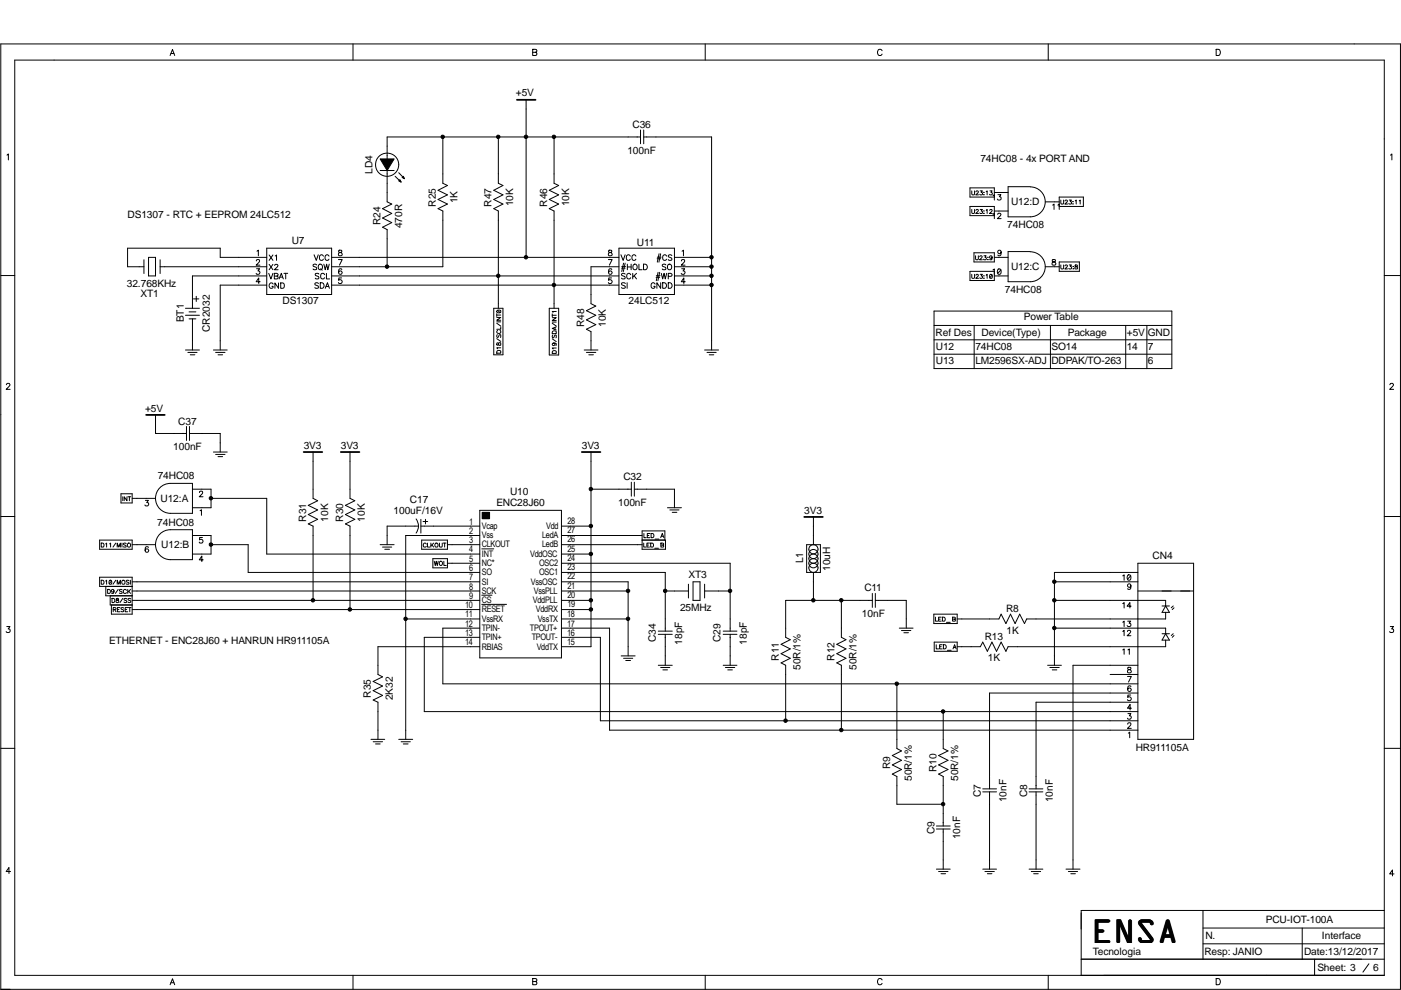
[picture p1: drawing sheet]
<svg xmlns="http://www.w3.org/2000/svg" width="297mm" height="210mm" viewBox="0 0 297 210" stroke-linecap="round" stroke-linejoin="round" font-family="sans-serif">
<g fill="none" stroke="#000" stroke-width=".21">
<path d="M.2 9.3h296.7v200.5h-296.7zM3.1 12.7h290.4v194.1h-290.4zM36.1 11.8l.5-1.3 .4 1.3M36.2 11.3h.7M74.8 9.3v3.4M112.9 10.5h.8l.1 .2-.3 .4 .3 .2-.1 .4-.8 .1zM112.9 11.1h.6M149.5 9.3v3.4M187 10.8a.58 .58 0 0 0-.8-.2 .58 .58 0 0 0-.1 .9l.3 .3 .4-.1 .2-.2M222.2 9.3v3.4M257.8 10.5a.72 .72 0 0 1 .9 .3 .72 .72 0 0 1-.2 .9l-.7 .1zM1.5 32.9l.3-.3v1.3"/>
<path d="M80.6 33.7h3l-1.5 2.5zM80.6 36.2h3M82.1 36.2v6.6l1 .5-2 .9 2 1.1-2 .9 2 1-2 1 1 .5v7.9M83.8 37.4l1.2 1.2M84.5 38.4l.3-.3 .2 .5zM84.5 36.6l1.3 1.3M85.3 37.6l.2-.2 .3 .5zM93.9 29v9.9l1 .4-2 1 2 1-2 1 2 1-2 .9 1 .5v11.9h-23.6M105.7 29v9.9l.9 .4-1.9 1 1.9 1-1.9 1 1.9 1-1.9 .9 1 .5v20.7M111.5 21.2v33.4M117.5 29v9.9l.9 .4-1.9 1 1.9 1-1.9 1 1.9 1-1.9 .9 1 .5v20.7M135.8 29h-53.7v4.7"/>
<path d="M135.8 27.6v2.9M136.5 29h14.4v45.2M136.5 27.6v2.9M205.7 39.8h5.1v2h-5.1zM218.4 39.6h-4.7v6.4h4.7a3.2 3.2 0 0 0 3.2-3.2 3.2 3.2 0 0 0-3.2-3.2M294.8 32.9l.3-.3v1.3M.2 58.4h2.9M30.5 55.1v2.9M31.5 54.6h1.5v3.9h-1.5zM33.9 56.6h22.7M33.9 55.1v2.9M54.4 55.3l.2-.3 .4 .1v.4l-.7 .7h.8"/>
<path d="M54.4 57h.6l-.3 .4h.2a.4 .4 0 0 1 .1 .7 .4 .4 0 0 1-.7-.1M54.5 53.3l.3-.3v1.2M55.2 59.7h-.9l.6-.8v1.2M56.6 54.6h-9.9v-2h-19.7v4h3.5M56.6 52.6h13.7v9.8h-13.7zM56.6 58.5h-15.8v6.9M57 58l.4 1.1 .5-1.1M57.1 54.1l.8 1.1M57.1 56l.8 1.2M57.9 54.1l-.8 1.1M57.9 56l-.8 1.2M58.2 58h.5l.3 .2-.3 .3 .3 .3-.2 .3h-.6z"/>
<path d="M58.2 58.5h.5M58.2 56.3l.1-.2 .4-.1 .2 .4-.7 .8h.8M58.3 54.3l.3-.2v1.1M59.1 60v1.1l-.8-1.1v1.1M59.2 59.1l.4-1.1 .5 1.1M59.3 58.8h.6M59.5 60h.4a.61 .61 0 0 1 .4 .6 .61 .61 0 0 1-.4 .5h-.4zM60.2 58h.8M60.6 58v1.1M66.6 54l.5 1.2 .4-1.2M67.1 56.2l-.2-.2-.5 .2 .1 .3 .6 .2v.4l-.5 .1-.2-.2M67.6 58.1l-.3-.1h-.4v.4l.6 .2 .1 .4-.3 .1-.5-.1"/>
<path d="M67.9 59.9a.65 .65 0 0 1 .7 .4 .65 .65 0 0 1-.2 .8h-.5zM68 57l.3 .3M68.6 54.3a.43 .43 0 0 0-.5-.3 .43 .43 0 0 0-.4 .5v.3a.44 .44 0 0 0 .4 .4 .44 .44 0 0 0 .5-.3M68.7 56l.3 1.2 .3-1.2 .2 1.2 .3-1.2M68.8 58.3a.43 .43 0 0 0-.5-.3 .43 .43 0 0 0-.3 .4v.3a.44 .44 0 0 0 .3 .4 .44 .44 0 0 0 .5-.2M69.2 58v1.1h.7M69.8 54.3a.43 .43 0 0 0-.5-.3 .43 .43 0 0 0-.4 .5v.3a.44 .44 0 0 0 .4 .4 .44 .44 0 0 0 .5-.3M70.3 58.5h60.9M70.3 54.6h60.9M71.8 55h.8l-.6 1.2M71.8 53.1v.3l.6 .2 .2 .2-.2 .4h-.4a.39 .39 0 0 1-.2-.5 .39 .39 0 0 1 .5-.2l.2-.2-.1-.2zM72.4 58.9h-.6v.5a.43 .43 0 0 1 .6 0 .43 .43 0 0 1 0 .7 .43 .43 0 0 1-.6-.2"/>
<path d="M72.5 57.1l-.2-.1a.58 .58 0 0 0-.6 .6 .58 .58 0 0 0 .7 .5 .38 .38 0 0 0 0-.6 .38 .38 0 0 0-.6 .3M129 55h.8l-.6 1.2M129.1 53.1v.3l.5 .2 .2 .2-.1 .4h-.5a.39 .39 0 0 1-.2-.5 .39 .39 0 0 1 .5-.2l.2-.2v-.2zM129.7 58.9h-.6l-.1 .5a.43 .43 0 0 1 .7 0 .43 .43 0 0 1-.1 .7 .43 .43 0 0 1-.6-.2M129.7 57.1l-.2-.1a.58 .58 0 0 0-.5 .6 .58 .58 0 0 0 .6 .5 .38 .38 0 0 0 0-.6 .38 .38 0 0 0-.6 .3M131.2 56.6h-5.9v7.8l1 .5-2 1 2 .9-2 1 2 1-2 1 1 .5v3.9M131.2 52.6h11.8v9.8h-11.8zM131.7 54l.4 1.2 .4-1.2M131.8 56.9h.7M131.8 56.5h.8M132.2 55.8l-.4 1.8M132.5 58.1l-.2-.1-.5 .1 .1 .3 .6 .2v.5h-.5l-.2-.1"/>
<path d="M132.5 55.8l-.3 1.8M133 59.9v1.2M133 56v1.2M133 56.6h.8M133.6 54.3a.43 .43 0 0 0-.5-.3 .43 .43 0 0 0-.3 .5v.3a.44 .44 0 0 0 .4 .4 .44 .44 0 0 0 .4-.3M133.7 58.3a.43 .43 0 0 0-.5-.3 .43 .43 0 0 0-.3 .4v.3a.44 .44 0 0 0 .3 .4 .44 .44 0 0 0 .5-.2M133.8 56v1.2M134.2 58v1.1M134.4 58.5l.6 .6M134.8 54.3a.43 .43 0 0 0-.5-.3 .43 .43 0 0 0-.3 .5v.3a.44 .44 0 0 0 .3 .4 .44 .44 0 0 0 .5-.3M135 58l-.8 .8M135.5 56v1.2h.6"/>
<path d="M136.4 56a.65 .65 0 0 1 .8 .4 .65 .65 0 0 1-.2 .7l-.6 .1zM139.1 58.8h.8M139.1 58.5h.9M139.3 54.9h.8M139.4 54.5h.8M139.5 57.7l-.4 1.8M139.7 53.8l-.3 1.8M139.9 57.7l-.4 1.8M140.1 59.9v1.2l-.8-1.2v1.2M140.1 53.8l-.4 1.8M140.2 58l.3 1.1 .3-1.1 .3 1.1 .2-1.1M140.5 59.9a.65 .65 0 0 1 .7 .4 .65 .65 0 0 1-.1 .8h-.6z"/>
<path d="M141.2 56.2l-.3-.2-.5 .2 .1 .3 .6 .2v.4l-.4 .1-.3-.2M141.3 54.3a.43 .43 0 0 0-.5-.3 .43 .43 0 0 0-.3 .5v.3a.44 .44 0 0 0 .4 .4 .44 .44 0 0 0 .4-.3M141.7 58.6l.7-.1 .1-.3-.3-.2h-.5v1.1M141.7 59.9a.65 .65 0 0 1 .7 .4 .65 .65 0 0 1-.2 .8h-.5zM142.4 54.2l-.2-.2-.5 .2 .1 .3 .6 .2v.5h-.5l-.2-.2M143 56.6h7.9M143 58.5h7.9M143 54.6h7.9M144.5 55.3l.2-.3 .4 .1v.4l-.7 .7h.8M144.5 57h.7l-.4 .4h.2a.4 .4 0 0 1 .1 .7 .4 .4 0 0 1-.7-.1M144.6 53.3l.3-.3v1.2M145.3 59.7h-.9l.6-.8v1.2"/>
<path d="M205.7 43.8h5.1v1.9h-5.1zM205.7 57.5h5.1v2h-5.1zM206 58.2l.2 .8 .4-.1v-.7M206 44.4l.2 .9 .4-.1v-.8M206 40.5l.2 .8 .4-.1v-.7M206.5 53.6h4.3v1.9h-4.3zM206.8 54.2l.2 .9 .4-.1v-.8M206.9 58.4l.2-.2 .3 .1-.5 .7h.6M206.9 44.6l.2-.2 .3 .2-.5 .7h.6M206.9 40.7l.2-.2 .3 .1-.5 .7h.6M207.7 54.4l.2-.2 .3 .2-.5 .7h.6M207.8 58.2h.5l-.3 .3h.2l.1 .3-.1 .2-.5-.1"/>
<path d="M207.8 44.4h.5l-.3 .3 .2 .1 .1 .2-.1 .3-.5-.2M207.8 40.5h.5l-.3 .3 .2 .1 .1 .2-.1 .2-.5-.1M208.6 58.5h.1M208.6 59h.1M208.6 44.7h.1M208.6 45.2h.1M208.6 40.8h.1M208.6 41.3h.1M208.6 54.2h.5l-.3 .4h.2l.1 .3-.1 .2-.5-.2M209.1 58.3l.2-.1v.8M209.1 44.6l.2-.2v.9M209.1 40.6l.2-.1v.8"/>
<path d="M209.5 54.5h.1M209.5 55h.1M209.8 44.6l.2-.2 .4 .2-.6 .7h.6M209.9 40.5h.5l-.3 .3 .2 .1 .1 .2-.1 .2-.5-.1M209.9 58.2a.44 .44 0 0 1 .5 .3 .44 .44 0 0 1-.1 .5l-.5-.1zM210.4 54.5a.28 .28 0 0 1-.4 .3 .28 .28 0 0 1-.1-.5 .28 .28 0 0 1 .4 .1l-.1 .7-.4-.1M210.4 58.3l-.6 .6M210.5 57.2l.3-.2v1.2M210.5 45.4l.3-.2v1.2M210.5 41.5l.3-.2v1.1M210.8 58.5h2.9M210.8 44.7h2.9"/>
<path d="M210.8 40.8h2.9M210.8 54.6h2.9M211.5 45.5l.1-.2 .4-.1 .2 .4-.7 .8h.8M211.6 41.3h.6l-.3 .4a.41 .41 0 0 1 .4 .4 .41 .41 0 0 1-.4 .4 .41 .41 0 0 1-.4-.3M211.6 57.1a.57 .57 0 0 1 .7 .4 .57 .57 0 0 1-.4 .7l-.3-.1-.1-.4zM212.2 57.2l-.7 .8M212.3 53.4a.36 .36 0 0 1-.6 .3 .36 .36 0 0 1-.1-.6 .36 .36 0 0 1 .6 .1l.1 .2a.54 .54 0 0 1-.5 .8l-.2-.1M218.4 53.3h-4.7v6.4h4.7a3.2 3.2 0 0 0 3.2-3.1 3.2 3.2 0 0 0-3.2-3.2M221.6 56.6h3M221.6 42.8h3M223.1 55.1v.3l.6 .2 .2 .2-.2 .4h-.4a.39 .39 0 0 1-.2-.5 .39 .39 0 0 1 .5-.2l.2-.2-.1-.2zM223.2 43.5l.3-.2v1.1"/>
<path d="M224.3 43.5l.3-.2v1.1M224.6 55.5h4.3v2h-4.3zM224.6 41.8h5.1v2h-5.1zM224.9 56.2l.1 .8 .5-.1v-.7M224.9 42.4l.1 .9 .5-.1v-.8M225.8 56.4l.2-.2 .3 .1-.5 .7h.6M225.8 42.6l.2-.2 .3 .2-.5 .7h.6M226.7 56.2h.5l-.3 .3 .2 .1 .1 .2-.1 .2-.5-.1M226.7 42.4h.5l-.3 .4h.2l.1 .3-.1 .2-.5-.2M227.5 42.7h.1M227.5 43.2h.1M227.5 56.5h.1"/>
<path d="M227.5 57h.1M228 56.2v.3l.4 .2v.3h-.5v-.3l.5-.3v-.2zM228 42.6l.2-.2v.9M228.8 42.6l.2-.2v.9M293.5 58.4h3.4M39.3 74.2h3M39.3 65.4h3M39.3 66.8h3M39.8 74.7h2M40.1 66.1h1.4M40.1 67.6h1.4M40.3 75.2h1"/>
<path d="M40.8 67.6v6.6M41 63.4h1.2M41.6 62.8v1.1M45.3 74.2h2.9M45.7 74.7h2M46.2 75.2h1M56.6 60.5h-9.9v13.7M57.9 60.2a.44 .44 0 0 0-.5-.2 .44 .44 0 0 0-.3 .4v.3a.42 .42 0 0 0 .4 .4 .42 .42 0 0 0 .4-.4h-.2M67.5 60.1l-.2-.2-.5 .2v.3l.6 .2v.5h-.4l-.2-.1M69 61.1l.4-1.2 .4 1.2M69.1 60.7h.6M70.3 60.5h60.9"/>
<path d="M104.7 65.4h1.9v9.8h-1.9zM105.3 67.3h.9l-.9 .6h.9M105.3 71.8l.9 .6M105.3 68.5l.9 .6M105.3 68.2h.9M105.3 66.8h.9M105.3 66.5v.6M105.4 74.5l.3-.2 .4 .1 .1 .5h-.9zM105.4 72.7v.5h.1l.3-.5h.3l.1 .5h-.4l-.2-.5zM105.4 65.9l.6-.1 .2 .4a.44 .44 0 0 1-.6 .2 .44 .44 0 0 1-.2-.5zM105.4 71l-.1 .2 .1 .3 .6-.5h.2l-.1 .5M105.5 65.8l.5 .5"/>
<path d="M105.5 70.1a.33 .33 0 0 0-.2 .3 .33 .33 0 0 0 .4 .3l.5-.2v-.3l-.2-.1M106.2 73.7h-.9l.2 .3M106.2 69.3v.5h-.9M116.5 65.4h1.9v9.9h-1.9zM117.1 67.4h.8l-.8 .5h.8M117.1 66.8h.8M117.1 71.8l.8 .6M117.1 68.5l.8 .6M117.1 68.3h.8M117.1 66.5v.6M117.1 74.5l.3-.2 .5 .1v.5h-.8zM117.1 70.3l.3-.2 .5 .1v.5h-.8z"/>
<path d="M117.2 71l-.1 .2 .1 .4 .5-.6 .2 .1v.5M117.4 72.7a.28 .28 0 0 1 .2 .4 .28 .28 0 0 1-.4 .1 .28 .28 0 0 1 0-.4l.7 .1v.3M117.7 69.4v.4M117.9 73.8h-.8l.2 .2M117.9 69.3l-.8 .3 .8 .4M117.9 66h-.8l.2 .3M123.9 74.2h2.9M124.3 74.7h2M124.8 75.2h1M132.6 60.1l-.3-.2-.4 .1v.4l.6 .2 .1 .4-.3 .1-.5-.1M138.9 60.2a.43 .43 0 0 0-.5-.3 .43 .43 0 0 0-.4 .5v.3a.42 .42 0 0 0 .5 .4 .42 .42 0 0 0 .4-.4h-.3M143 60.5h7.9"/>
<path d="M149.4 74.2h3M149.9 74.7h1.9M150.4 75.2h.9M198 66h50.5v12.1h-50.5zM198 69h50.5M198 72.1h50.5M198 75.1h50.5M206.5 69v9.1M222.7 69v9.1M238.7 69v9.1M243.2 69v9.1M1.4 81.6l.1-.3h.4l.2 .4-.8 .8h.9"/>
<path d="M33 88v3.9h6.5M39.5 90.4v3M40.2 91.9h6.5v3.9M40.2 90.4v3M45.3 95.8h2.9M45.7 96.4h2M46.2 96.8h1M66.4 95.8v9.9l.9 .5-1.9 .9 1.9 1-1.9 1 1.9 1-1.9 1 1 .4v15.8M74.2 95.8v9.9l1 .5-2 .9 2 1-2 1 2 1-2 1 1 .4v17.7M125.3 95.8v41.3h-6.3M294.7 81.6l.1-.3h.4l.2 .4-.8 .8h.9M.2 109.5h2.9"/>
<path d="M21.1 114.5h6.9v2h-6.9zM21.5 115.1h.3a.5 .5 0 0 1 .1 .9h-.4zM22.4 115.3l.2-.2v.9M23.2 115.3l.2-.2v.9M24.6 115.1l-.6 .9M24.8 116v-.9l.4 .9 .3-.9v.9M25.7 104.7h2.3v1.9h-2.3zM25.9 115.1v.9M26 105.3v.9M26.8 115.3l-.3-.2-.3 .2 .6 .5-.1 .2-.5-.1M26.9 105.3v.9l-.6-.9v.9M27.1 115.3l.1-.1a.44 .44 0 0 1 .5 .2 .44 .44 0 0 1-.2 .6l-.4-.1z"/>
<path d="M27.1 105.3h.6M27.4 105.3v.9M28 115.5h5M28 105.7h5M30.8 106.1h.7l-.4 .5h.2a.4 .4 0 0 1 .1 .6 .4 .4 0 0 1-.7-.1M31.5 116.1l-.3-.2a.58 .58 0 0 0-.5 .6 .58 .58 0 0 0 .7 .6 .38 .38 0 0 0-.1-.7 .38 .38 0 0 0-.5 .3M33.9 113.2a3.2 3.2 0 0 1 2.2-.9h4.7v6.4h-4.7a3.2 3.2 0 0 1-2.9-2 3.2 3.2 0 0 1 .7-3.5zM33.9 103.4a3.2 3.2 0 0 1 2.2-.9h4.7v6.3h-4.7a3.2 3.2 0 0 1-2.9-1.9 3.2 3.2 0 0 1 .7-3.5zM40.8 113.5h3.9v4h-3.9M40.8 103.7h3.9v4h-3.9M42.3 104.4l.2-.3 .4 .1v.4l-.7 .7h.8M42.4 108.3l.3-.2v1.2"/>
<path d="M42.9 114h-.6v.5a.43 .43 0 0 1 .6-.1 .43 .43 0 0 1 0 .7 .43 .43 0 0 1-.7-.2M43.1 118.7h-.9l.6-.8v1.2M44.7 105.7h11.9v11.8h45.1M44.7 115.5h7.9v5.9h49.1M80.6 115.5h3M81.1 116h2M81.6 116.5h1M88.2 110a2.48 2.48 0 0 1 0 3M88.7 111.5h-6.6v4M89.2 111.5h12.5M89.2 110.1v2.9M89.4 114.5h5.5v2h-5.5z"/>
<path d="M89.7 110.6h1M90.2 110.1v1M90.4 115.4a.33 .33 0 0 0-.4-.3 .33 .33 0 0 0-.3 .4l.2 .5h.4l.1-.2M90.6 115.1v.9h.5M91.4 115.1v.9M91.6 115.5l.3 .5M91.8 118.4h3.1v2h-3.1zM91.9 115.1l-.5 .6M92.1 119l.2 .9 .2-.9 .2 .9 .2-.9M92.3 115.3l.1-.1a.44 .44 0 0 1 .5 .2 .44 .44 0 0 1-.2 .6l-.4-.1zM93.2 115.1l.1 .9 .4-.1 .1-.8M94 115.1h.6"/>
<path d="M94.1 119v.9h.5M94.3 115.1v.9M94.9 115.5h6.8M94.9 119.4h6.8M101.7 113.5h-15.7v43.3M101.7 108.2h17.3v31.3h-17.3zM102.1 116.4h2.6M102.2 108.6h1.6v1.4h-1.6zM119 117.5h6.3M119 119.4h35.8v14.4M119 113.5h17.1M119 115.5h17.1"/>
<path d="M119 111.5h6.3M125.3 103.7h8.6M133.9 102.2v3M134.5 103.7h8.5v4M134.5 102.2v3M136.1 114.5h5v2h-5v-3.9h4.9v1.9M136.5 115.1v.9h.5M136.5 113.1v.9h.5M137.2 115.6h.3M137.2 113.5h.4M137.7 115.1h-.5v.9h.5M137.8 113.1h-.6v.9h.6"/>
<path d="M138 115.1h.3a.5 .5 0 0 1 .1 .9h-.4zM138 113.1h.3a.47 .47 0 0 1 .4 .5 .47 .47 0 0 1-.4 .4h-.3zM138.8 116.2h.8M138.9 114.3h.8M140.1 114l.3-.9 .4 .9M140.1 115.1l.6 .1v.2l-.2 .2 .2 .1-.1 .3h-.5zM140.1 115.6h.4M140.2 113.7h.4M141.5 107.7h3M142 108.1h2M142.5 108.6h1M171 115.5h2.9v5.9h-2.9z"/>
<path d="M172.5 109.6v5.9M241.3 119.4h11.8v37.4h-11.8zM293.5 109.5h3.4M1.4 132.8h.7l-.4 .5a.42 .42 0 0 1 .4 .6 .42 .42 0 0 1-.7 .2l-.1-.2M21.5 123h.3a.5 .5 0 0 1 .1 .9h-.4zM22.4 123.2l.2-.2v.9M22.4 124.3v2h5.6M22.8 125h.3a.5 .5 0 0 1 .1 .8h-.4zM23.2 123.1a.44 .44 0 0 1 .5 .2 .44 .44 0 0 1-.1 .6l-.4-.2zM23.4 126.3v2h4.6M23.7 123.2l-.5 .5M23.7 126.9h.3a.47 .47 0 0 1 .4 .4 .47 .47 0 0 1-.4 .5h-.3z"/>
<path d="M24 129.2h.5l.1-.3-.6-.1v.9M24.2 125.3a.28 .28 0 0 1-.4 .2 .28 .28 0 0 1-.1-.4 .28 .28 0 0 1 .4 0l-.1 .7-.3-.1M24.3 129.2l.3 .5M24.6 123l-.6 .9M24.7 126.9v.3l.5 .3a.3 .3 0 0 1-.3 .3 .3 .3 0 0 1-.3-.3l.5-.4v-.2zM24.8 123.9v-.9l.4 .9 .3-.9v.9M24.9 129.2h.3M25.1 125l-.6 .8M25.4 128.8h-.5v.9h.5M25.9 123.1h.1a.44 .44 0 0 1 .5 .2 .44 .44 0 0 1-.2 .6l-.4-.1zM25.9 125.1l-.2-.1-.4 .1 .6 .5-.1 .2-.5-.1M26 126.9l-.6 .9"/>
<path d="M26.2 128.9l-.2-.1-.3 .1 .5 .6-.2 .2-.3-.1M26.5 129.2h.4M26.8 125.2a.33 .33 0 0 0-.4-.2 .33 .33 0 0 0-.2 .3l.1 .5h.4l.1-.2M26.9 127l-.2-.1-.4 .1 .6 .5-.2 .3-.4-.2M27.1 128.8h-.6v.9h.6M27.1 125v.8M27.2 128.8h.6M27.3 125.3l.4 .5M27.3 123.1l-.2-.1-.3 .1 .5 .6v.2l-.5-.1M27.5 128.8v.9M27.6 123v.9M27.7 125l-.6 .6"/>
<path d="M27.7 127l-.2-.1-.4 .1 .6 .5-.2 .3-.4-.2M28 129.2h73.7M28 124.3h-6.9v-1.9h6.9v7.8h-4.4v-1.9M28 127.3h73.7M28 123.4h73.7M28 125.3h73.7M86 131.2h15.7M101.7 137.1h-21.6v5.9l1 .5-2 1 2 1-2 .9 2 1-2 1 1 .5v7.9M101.7 133.2h-7.8v11.8h147.4M101.7 135.1h-11.7v15.8h151.3M102.1 126.2h2.2M102.1 128.1h5.3"/>
<path d="M119 123.4h14.2v15.7M119 133.2h10.2v21.6h112.1M119 135.1h8.3v17.7h114M119 129.2h6.3M119 127.3h6.3M119 121.4h22.1v12.4M119 125.3h14.2M119 131.2h14.2M131.7 139.1h3M132.2 139.6h2M139.6 133.8h2.9M139.6 134.5h2.9"/>
<path d="M141.1 134.5v6.6M141.1 125.3h4.9M146 123.9v2.9M146.9 123.4h1.5v3.9h-1.5zM149.4 125.3h5.4M149.4 123.9v2.9M153.3 133.8h2.9M153.3 134.5h2.9M154.8 134.5v6.6M172.5 121.4v5.9M178.4 127.3v7.8l1 .5-2 1 2 1-2 1 2 1-2 .9 1 .6v13.7M185 127.3h-18.4v7.8l1 .5-2 1 2 1-2 1 2 1-2 .9 1 .6v11.7"/>
<path d="M185 125.8v3M185.6 127.3h6.5v5.9M185.6 125.8v3M190.7 133.2h2.9M191.1 133.7h2M191.6 134.2h1M198 130.2h4.9v2h-4.9zM198.1 136.1h4.8v2h-4.8zM198.3 130.9v.8h.5M198.5 136.7v.9h.5M199 131.3h.3M199.2 137.1h.4"/>
<path d="M199.6 130.9h-.6v.8h.6M199.8 136.7h-.6v.9h.6M199.8 130.9h.3a.5 .5 0 0 1 .1 .8h-.4zM200 136.7h.3a.47 .47 0 0 1 .3 .4 .47 .47 0 0 1-.3 .5h-.3zM200.7 132h.8M200.9 137.9h.8M202 130.9h.5v.3l-.2 .1 .3 .1-.1 .3h-.5zM202 131.3h.3M202.1 137.6l.3-.9 .3 .9M202.2 137.3h.4M223.6 133.2h23.5v1.2M223.6 127.3h23.5v1.2"/>
<path d="M223.6 123.4h17.7M238 128l.3-.2v1.1M238 137.8l.3-.2v1.1M238 133.9l.3-.3v1.2M238 122.1l.3-.2v1.1M238 131.9l.3-.2v1.1M239.1 133.9v-.2l.4-.1 .2 .4-.7 .8h.8M239.1 131.7h.6l-.3 .4a.41 .41 0 0 1 .4 .4 .41 .41 0 0 1-.4 .4 .41 .41 0 0 1-.4-.3M239.1 137.8l.3-.2v1.1M239.1 121.9a.57 .57 0 0 1 .8 .4 .57 .57 0 0 1-.5 .7h-.3l-.1-.4zM239.7 122.1l-.6 .7M239.8 124.2a.36 .36 0 0 1-.5 .3 .36 .36 0 0 1-.2-.6 .36 .36 0 0 1 .6 .1l.1 .2a.54 .54 0 0 1-.5 .8l-.2-.2"/>
<path d="M239.8 128.5h-.8l.6-.7v1.1M241.3 121.4h-17.7v19.7M241.3 125.3h11.8M246.4 128.5h1.5M246.4 134.4h1.5M247.1 135.7v1.4h-33.4l-.4 1-1-2-1 2-1-2-1 2-.9-2-.5 1h-5M247.1 129.8v1.4h-29.4l-.5 1-1-2-1 2-1-2-.9 2-1-2-.5 1h-8.9M247.1 128.5l.8 1.3h-1.5zM247.1 134.4l.8 1.3h-1.5zM248.7 128.5l-.4 .4M248.7 134.4l-.4 .3M248.9 128.9l-.4 .3"/>
<path d="M248.9 134.7l-.4 .4M294.8 132.8h.6l-.3 .5a.42 .42 0 0 1 .4 .6 .42 .42 0 0 1-.7 .2l-.2-.2M.2 158.7h2.9M78.7 156.8h2.9M79.1 157.3h2M79.6 157.7h1M84.5 156.8h3M85 157.3h2M85.5 157.7h1M132.7 140h1M139.6 141.1h2.9M140.1 141.5h1.9"/>
<path d="M140.5 142h1M153.3 141.1h2.9M153.8 141.5h2M154.3 142h1M190.2 145v13.7l.9 .5-1.9 1 1.9 1-1.9 1 1.9 1-1.9 .9 1 .5v5.9h9.8M200 150.9v7.8l1 .5-2 1 2 1-2 1 2 1-2 .9 1 .5v10.5M222.1 141.1h2.9M222.6 141.5h2M223.1 142h1M235.4 143h5.9M239.1 143.4h.8l-.6 1.2M239.1 153.5l.2-.3 .4 .1v.4l-.6 .7h.8"/>
<path d="M239.1 151.3h.7l-.4 .5h.2a.4 .4 0 0 1 .1 .6 .4 .4 0 0 1-.6-.1M239.1 141.5v.4l.6 .1 .2 .3-.2 .3-.4 .1a.39 .39 0 0 1-.2-.6 .39 .39 0 0 1 .5-.2l.2-.1-.1-.3zM239.2 155.4l.3-.2v1.2M239.7 147.4h-.6v.5a.43 .43 0 0 1 .6-.1 .43 .43 0 0 1 0 .7 .43 .43 0 0 1-.6-.2M239.8 145.6l-.2-.2a.58 .58 0 0 0-.6 .7 .58 .58 0 0 0 .7 .5 .38 .38 0 0 0 0-.7 .38 .38 0 0 0-.6 .3M239.9 150.2h-.8l.5-.8v1.1M241.3 141.1h-13.8v43.2M241.3 146.9h-31.5v20.4M241.3 148.9h-21.6v18.4M293.5 158.7h3.4M198.5 175.8h3M198.5 175.1h3"/>
<path d="M200 175.8v8.5M208.4 167.9h2.9M208.4 167.3h2.9M209.8 167.9v16.4M218.2 167.9h2.9M218.2 167.3h2.9M219.7 167.9v16.4M2.2 184.8h-.9l.6-.9v1.3M198.5 184.3h3M199 184.8h2M199.5 185.3h1M208.4 184.3h2.9"/>
<path d="M208.8 184.8h2M209.3 185.3h1M218.2 184.3h2.9M218.6 184.8h2M219.2 185.3h.9M226 184.3h3M226.5 184.8h2M227 185.3h1M255.1 193v10.4M255.1 196.8h38.4M276.1 196.8v6.6M293.5 193h-64.3v13.8"/>
<path d="M295.6 185.3h-1l.6-.9v1.3M36.1 208.8l.5-1.3 .4 1.3M36.2 208.4h.7M74.8 206.8v3M112.9 207.5h.8l.1 .2-.3 .4 .3 .3-.1 .3-.8 .1zM112.9 208.1h.6M149.5 206.8v3M187 207.8a.58 .58 0 0 0-.8-.2 .58 .58 0 0 0-.1 .9l.3 .3 .4-.1 .2-.2M222.2 206.8v3M229.2 203.4h64.3M255.1 200.1h38.4M257.8 207.5a.72 .72 0 0 1 .9 .3 .72 .72 0 0 1-.2 .9l-.7 .1z"/>
<path d="M278.7 203.4v3.4M290.2 204.3l-1.2 1.8"/>
<circle cx="82.1" cy="34.9" r="2.46"/>
<circle cx="93.9" cy="29" r=".37"/>
<circle cx="105.6" cy="29" r=".37"/>
<circle cx="111.5" cy="29" r=".37"/>
<circle cx="117.4" cy="29" r=".37"/>
<circle cx="67.9" cy="56.6" r=".56"/>
<circle cx="82.1" cy="56.5" r=".37"/>
<circle cx="105.6" cy="58.5" r=".37"/>
<circle cx="111.5" cy="54.5" r=".37"/>
<circle cx="134.6" cy="56.6" r=".56"/>
<circle cx="142" cy="56.6" r=".56"/>
<circle cx="150.8" cy="56.5" r=".37"/>
<circle cx="150.8" cy="58.5" r=".37"/>
<circle cx="150.8" cy="54.5" r=".37"/>
<circle cx="117.4" cy="60.4" r=".37"/>
<circle cx="150.8" cy="60.4" r=".37"/>
<circle cx="44.7" cy="105.6" r=".37"/>
<circle cx="44.7" cy="115.5" r=".37"/>
<circle cx="93.5" cy="119.4" r=".41"/>
<circle cx="125.3" cy="111.5" r=".37"/>
<circle cx="125.3" cy="103.7" r=".37"/>
<circle cx="125.3" cy="117.4" r=".37"/>
<circle cx="172.5" cy="117.5" r=".97"/>
<circle cx="172.5" cy="118.4" r=".97"/>
<circle cx="172.5" cy="116.5" r=".97"/>
<circle cx="172.5" cy="119.4" r=".97"/>
<circle cx="66.3" cy="127.3" r=".37"/>
<circle cx="74.2" cy="129.2" r=".37"/>
<circle cx="86" cy="131.2" r=".37"/>
<circle cx="125.3" cy="127.3" r=".37"/>
<circle cx="125.3" cy="129.2" r=".37"/>
<circle cx="133.1" cy="131.2" r=".37"/>
<circle cx="133.1" cy="125.3" r=".37"/>
<circle cx="141" cy="125.3" r=".37"/>
<circle cx="154.8" cy="125.3" r=".37"/>
<circle cx="172.4" cy="127.3" r=".37"/>
<circle cx="172.5" cy="120.4" r=".97"/>
<circle cx="178.4" cy="127.3" r=".37"/>
<circle cx="223.5" cy="133.2" r=".37"/>
<circle cx="223.5" cy="127.3" r=".37"/>
<circle cx="223.5" cy="123.3" r=".37"/>
<circle cx="166.5" cy="152.8" r=".37"/>
<circle cx="178.4" cy="154.8" r=".37"/>
<circle cx="190.1" cy="145" r=".37"/>
<circle cx="199.9" cy="150.8" r=".37"/>
<circle cx="199.9" cy="170.5" r=".37"/>
</g>
<g fill="#000">
<path d="M80.6 33.7h3l-1.5 2.5zM84.5 38.4l.3-.3 .2 .5zM85.3 37.6l.2-.2 .3 .5z"/>
<path d="M102.2 108.6h1.6v1.4h-1.6z" fill-rule="evenodd"/>
<circle cx="93.9" cy="29" r=".37"/>
<circle cx="105.6" cy="29" r=".37"/>
<circle cx="111.5" cy="29" r=".37"/>
<circle cx="117.4" cy="29" r=".37"/>
<circle cx="82.1" cy="56.5" r=".37"/>
<circle cx="105.6" cy="58.5" r=".37"/>
<circle cx="111.5" cy="54.5" r=".37"/>
<circle cx="150.8" cy="56.5" r=".37"/>
<circle cx="150.8" cy="58.5" r=".37"/>
<circle cx="150.8" cy="54.5" r=".37"/>
<circle cx="117.4" cy="60.4" r=".37"/>
<circle cx="150.8" cy="60.4" r=".37"/>
<circle cx="44.7" cy="105.6" r=".37"/>
<circle cx="44.7" cy="115.5" r=".37"/>
<circle cx="125.3" cy="111.5" r=".37"/>
<circle cx="125.3" cy="103.7" r=".37"/>
<circle cx="125.3" cy="117.4" r=".37"/>
<circle cx="66.3" cy="127.3" r=".37"/>
<circle cx="74.2" cy="129.2" r=".37"/>
<circle cx="86" cy="131.2" r=".37"/>
<circle cx="125.3" cy="127.3" r=".37"/>
<circle cx="125.3" cy="129.2" r=".37"/>
<circle cx="133.1" cy="131.2" r=".37"/>
<circle cx="133.1" cy="125.3" r=".37"/>
<circle cx="141" cy="125.3" r=".37"/>
<circle cx="154.8" cy="125.3" r=".37"/>
<circle cx="172.4" cy="127.3" r=".37"/>
<circle cx="178.4" cy="127.3" r=".37"/>
<circle cx="223.5" cy="133.2" r=".37"/>
<circle cx="223.5" cy="127.3" r=".37"/>
<circle cx="223.5" cy="123.3" r=".37"/>
<circle cx="166.5" cy="152.8" r=".37"/>
<circle cx="178.4" cy="154.8" r=".37"/>
<circle cx="190.1" cy="145" r=".37"/>
<circle cx="199.9" cy="150.8" r=".37"/>
<circle cx="199.9" cy="170.5" r=".37"/>
</g>
<path d="M109.6 21.2h3.9M31 88h3.9M64.4 95.8h3.9M72.3 95.8h3.9M123.4 95.8h3.9M170.5 109.6h4" fill="none" stroke="#000" stroke-width=".38"/>
<text font-size="7.6" x="231.5" y="199.9">ENSA</text>
<g font-size="2.2">
<text x="109.4" y="20.4">+5V</text>
<text x="134.1" y="27.1">C36</text>
<text x="133" y="32.6">100nF</text>
<text x="207.9" y="34.4">74HC08 - 4x PORT AND</text>
<text x="78.9" y="36.9" transform="rotate(-90 78.9 36.9)">LD4</text>
<text x="27" y="46.2">DS1307 - RTC + EEPROM 24LC512</text>
<text x="80.6" y="47.8" transform="rotate(-90 80.6 47.8)">R24</text>
<text x="92.4" y="43.8" transform="rotate(-90 92.4 43.8)">R25</text>
<text x="97" y="43.1" transform="rotate(-90 97 43.1)">1K</text>
<text x="104.2" y="43.8" transform="rotate(-90 104.2 43.8)">R47</text>
<text x="108.8" y="43.7" transform="rotate(-90 108.8 43.7)">10K</text>
<text x="116" y="43.8" transform="rotate(-90 116 43.8)">R46</text>
<text x="120.6" y="43.7" transform="rotate(-90 120.6 43.7)">10K</text>
<text x="214.4" y="43.6">U12:D</text>
<text x="61.8" y="51.7">U7</text>
<text x="85.3" y="48.4" transform="rotate(-90 85.3 48.4)">470R</text>
<text x="135" y="52.1">U11</text>
<text x="213.6" y="48.3">74HC08</text>
<text x="214.4" y="57.2">U12:C</text>
<text x="26.9" y="60.8">32.768KHz</text>
<text x="29.8" y="62.9">XT1</text>
<text x="59.9" y="64.5">DS1307</text>
<text x="133.3" y="64.5">24LC512</text>
<text x="213.1" y="62">74HC08</text>
<text x="39" y="68.4" transform="rotate(-90 39 68.4)">BT1</text>
<text x="44.5" y="70.4" transform="rotate(-90 44.5 70.4)">CR2032</text>
<text x="123.9" y="69.3" transform="rotate(-90 123.9 69.3)">R48</text>
<text x="128.5" y="69.3" transform="rotate(-90 128.5 69.3)">10K</text>
<text x="198.4" y="71.2">Ref Des</text>
<text x="208.1" y="71.2">Device(Type)</text>
<text x="217.1" y="67.9">Power Table</text>
<text x="226.4" y="71.2">Package</text>
<text x="238.9" y="71.2">+5V</text>
<text x="243.4" y="71.2">GND</text>
<text x="198.4" y="74.1">U12</text>
<text x="198.4" y="77.2">U13</text>
<text x="206.8" y="74.1">74HC08</text>
<text x="206.8" y="77.2">LM2596SX-ADJ</text>
<text x="222.9" y="74.1">SO14</text>
<text x="222.9" y="77.2">DDPAK/TO-263</text>
<text x="238.9" y="74.1">14</text>
<text x="243.4" y="74.1">7</text>
<text x="243.4" y="77.2">6</text>
<text x="30.8" y="87.3">+5V</text>
<text x="36.7" y="95.4">100nF</text>
<text x="37.8" y="90">C37</text>
<text x="64.4" y="95.1">3V3</text>
<text x="72.3" y="95.1">3V3</text>
<text x="123.4" y="95.1">3V3</text>
<text x="33.4" y="101.6">74HC08</text>
<text x="132.2" y="101.8">C32</text>
<text x="34" y="106.4">U12:A</text>
<text x="86.9" y="106.7">C17</text>
<text x="105.2" y="107.2">ENC28J60</text>
<text x="108.2" y="104.9">U10</text>
<text x="131.1" y="107.2">100nF</text>
<text x="33.4" y="111.5">74HC08</text>
<text x="64.9" y="110.6" transform="rotate(-90 64.9 110.6)">R31</text>
<text x="69.6" y="110.6" transform="rotate(-90 69.6 110.6)">10K</text>
<text x="72.8" y="110.6" transform="rotate(-90 72.8 110.6)">R30</text>
<text x="77.4" y="110.6" transform="rotate(-90 77.4 110.6)">10K</text>
<text x="83.4" y="109.1">100uF/16V</text>
<text x="170.5" y="108.9">3V3</text>
<text x="34.2" y="116.2">U12:B</text>
<text x="170.3" y="119.5" transform="rotate(-90 170.3 119.5)">L1</text>
<text x="244.4" y="118.6">CN4</text>
<text x="146" y="122.6">XT3</text>
<text x="176" y="121.1" transform="rotate(-90 176 121.1)">10uH</text>
<text x="183.3" y="125.4">C11</text>
<text x="144.2" y="129.5">25MHz</text>
<text x="182.7" y="130.8">10nF</text>
<text x="213.3" y="129.7">R8</text>
<text x="23.1" y="136.6">ETHERNET - ENC28J60 + HANRUN HR911105A</text>
<text x="139" y="136.2" transform="rotate(-90 139 136.2)">C34</text>
<text x="144.6" y="136.7" transform="rotate(-90 144.6 136.7)">18pF</text>
<text x="152.8" y="136.2" transform="rotate(-90 152.8 136.2)">C29</text>
<text x="158.4" y="136.7" transform="rotate(-90 158.4 136.7)">18pF</text>
<text x="208.8" y="135.6">R13</text>
<text x="213.4" y="134.3">1K</text>
<text x="165.1" y="140.1" transform="rotate(-90 165.1 140.1)">R11</text>
<text x="169.8" y="142" transform="rotate(-90 169.8 142)">50R/1%</text>
<text x="177" y="140.1" transform="rotate(-90 177 140.1)">R12</text>
<text x="181.6" y="142" transform="rotate(-90 181.6 142)">50R/1%</text>
<text x="209.5" y="140.3">1K</text>
<text x="78.7" y="148" transform="rotate(-90 78.7 148)">R35</text>
<text x="83.3" y="148.5" transform="rotate(-90 83.3 148.5)">2K32</text>
<text x="240.8" y="159.2">HR911105A</text>
<text x="188.7" y="163.1" transform="rotate(-90 188.7 163.1)">R9</text>
<text x="193.3" y="165.6" transform="rotate(-90 193.3 165.6)">50R/1%</text>
<text x="198.5" y="163.7" transform="rotate(-90 198.5 163.7)">R10</text>
<text x="203.2" y="165.6" transform="rotate(-90 203.2 165.6)">50R/1%</text>
<text x="208" y="169" transform="rotate(-90 208 169)">C7</text>
<text x="213.4" y="170.1" transform="rotate(-90 213.4 170.1)">10nF</text>
<text x="217.8" y="169" transform="rotate(-90 217.8 169)">C8</text>
<text x="223.2" y="170.1" transform="rotate(-90 223.2 170.1)">10nF</text>
<text x="198.2" y="176.8" transform="rotate(-90 198.2 176.8)">C9</text>
<text x="203.6" y="177.9" transform="rotate(-90 203.6 177.9)">10nF</text>
<text x="268.4" y="195.7">PCU-IOT-100A</text>
<text x="231.7" y="202.5">Tecnologia</text>
<text x="255.4" y="202.6">Resp: JANIO</text>
<text x="255.6" y="199.1">N.</text>
<text x="276.5" y="202.5">Date:13/12/2017</text>
<text x="280.3" y="199.2">Interface</text>
<text x="279.3" y="205.9">Sheet: 3</text>
<text x="291.2" y="205.9">6</text>
</g>
<g font-size="1.9">
<text x="99.5" y="113.2">2</text>
<text x="99.5" y="111.3">1</text>
<text x="102.1" y="112.1">Vcap</text>
<text x="115.8" y="112.1">Vdd</text>
<text x="120.3" y="113">27</text>
<text x="120.3" y="111">28</text>
<text x="99.5" y="119.1">5</text>
<text x="99.5" y="117.1">4</text>
<text x="99.5" y="115.2">3</text>
<text x="102.1" y="118">INT</text>
<text x="102.1" y="116.1">CLKOUT</text>
<text x="102.1" y="114.1">Vss</text>
<text x="112.4" y="118">VddOSC</text>
<text x="114.9" y="116.1">LedB</text>
<text x="114.9" y="114.1">LedA</text>
<text x="120.3" y="115">26</text>
<text x="120.3" y="118.9">24</text>
<text x="120.3" y="117">25</text>
<text x="99.5" y="125">8</text>
<text x="99.5" y="123.1">7</text>
<text x="99.5" y="121.1">6</text>
<text x="102.1" y="125.9">SCK</text>
<text x="102.1" y="124">SI</text>
<text x="102.1" y="122">SO</text>
<text x="102.1" y="120">NC*</text>
<text x="112.6" y="124">VssOSC</text>
<text x="113.2" y="125.9">VssPLL</text>
<text x="114.3" y="122">OSC1</text>
<text x="114.3" y="120">OSC2</text>
<text x="120.3" y="120.9">23</text>
<text x="120.3" y="124.8">21</text>
<text x="120.3" y="122.9">22</text>
<text x="98.6" y="128.9">10</text>
<text x="98.6" y="130.9">11</text>
<text x="99.5" y="127">9</text>
<text x="102.1" y="129.8">RESET</text>
<text x="102.1" y="131.8">VssRX</text>
<text x="102.1" y="127.9">CS</text>
<text x="113" y="127.9">VddPLL</text>
<text x="113.6" y="129.8">VddRX</text>
<text x="114" y="131.8">VssTX</text>
<text x="120.2" y="130.9">18</text>
<text x="120.3" y="126.8">20</text>
<text x="120.3" y="128.7">19</text>
<text x="98.6" y="132.9">12</text>
<text x="98.6" y="134.8">13</text>
<text x="98.6" y="136.8">14</text>
<text x="102.1" y="133.8">TPIN-</text>
<text x="102.1" y="135.7">TPIN+</text>
<text x="102.1" y="137.7">RBIAS</text>
<text x="112.3" y="133.8">TPOUT+</text>
<text x="112.7" y="135.7">TPOUT-</text>
<text x="113.8" y="137.7">VddTX</text>
<text x="120.2" y="134.8">16</text>
<text x="120.2" y="136.8">15</text>
<text x="120.2" y="132.9">17</text>
</g>
</svg>
